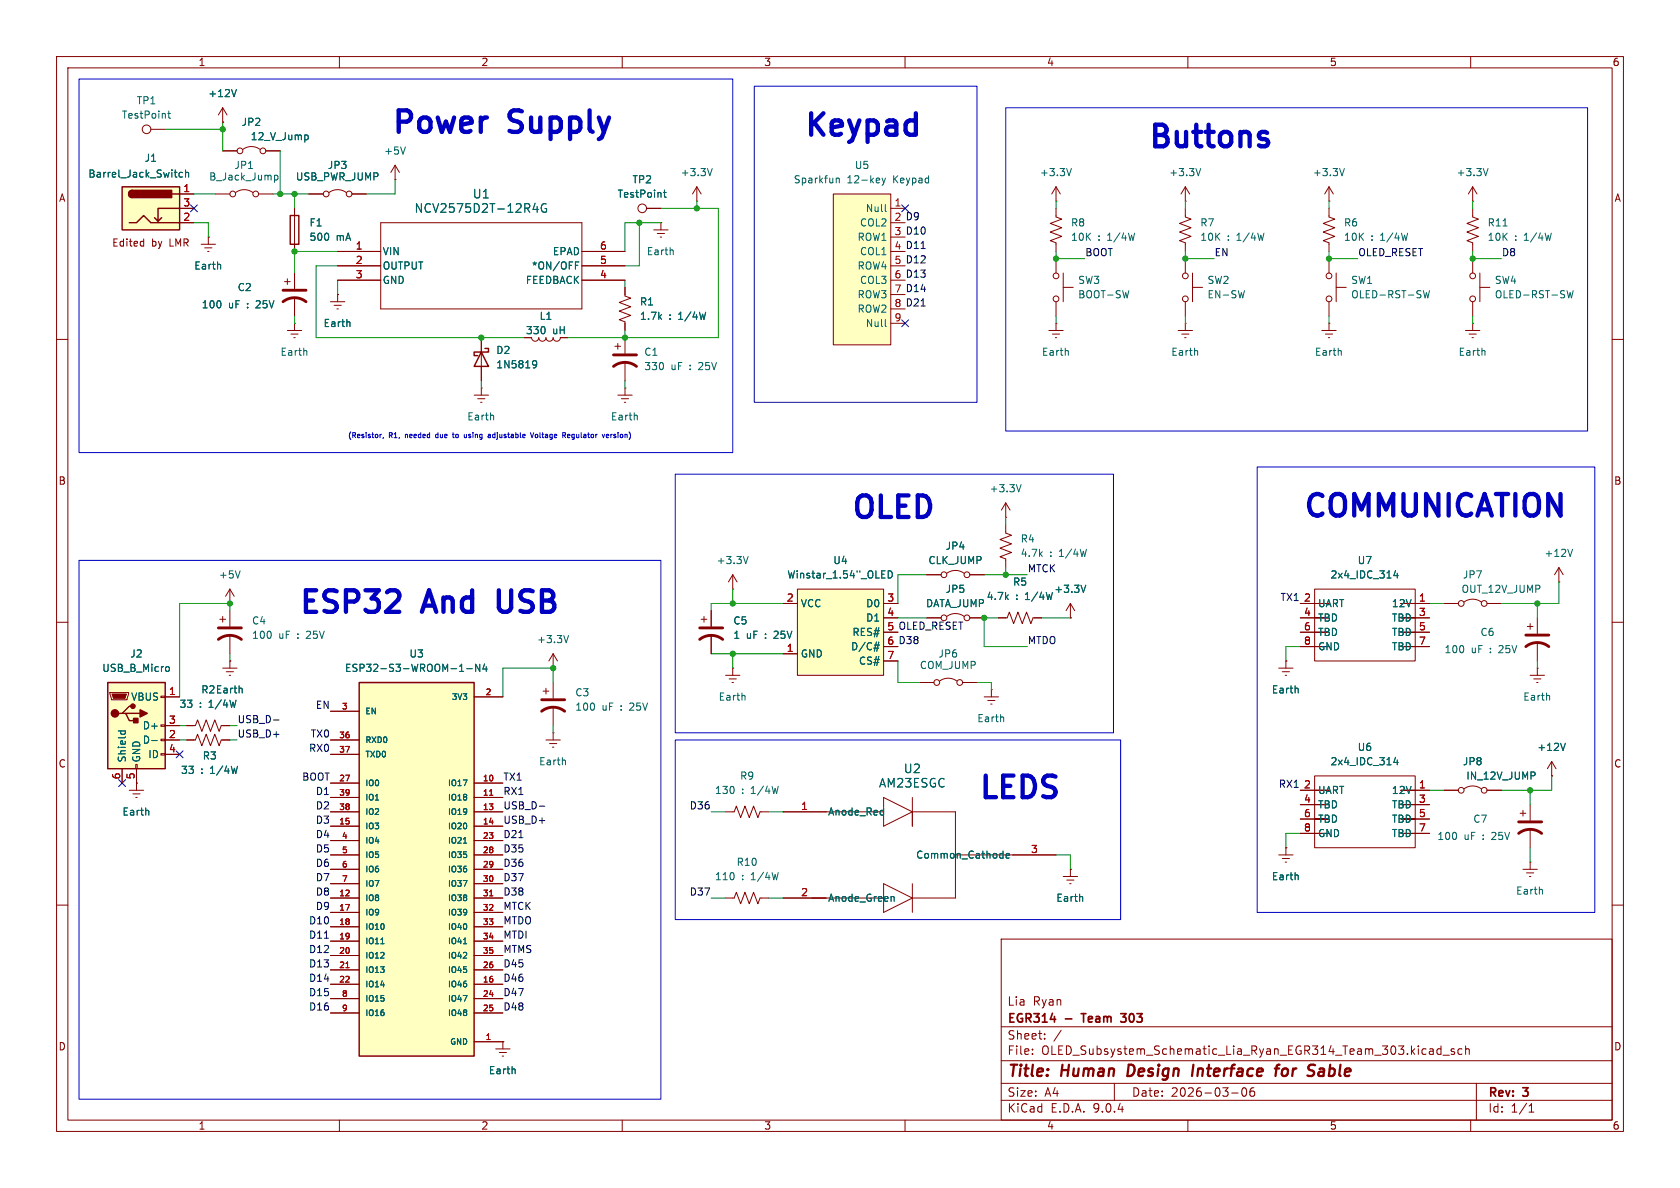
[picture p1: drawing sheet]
<svg xmlns="http://www.w3.org/2000/svg" width="297mm" height="210mm" viewBox="0 0 297 210" stroke-linecap="round" stroke-linejoin="round" font-family="sans-serif">
<g fill="none" stroke="#840000" stroke-width=".18">
<path d="M10 10h277v190h-277zM12 12h273v186h-273zM60 10v2M110 10v2M160 10v2M210 10v2M260 10v2M38.1 34.3h2.5M41.7 34a2.54 2.54 0 0 1 3 0M45.7 34.3h2.6M52.1 36.8v7.7M123.2 35.6h.1"/>
<path d="M123.2 33l-.8 1.3M123.2 33l.8 1.3M123.2 33v2.6M10 60h2M285 60h2M10 110h2M285 110h2M10 160h2M177 166h108v32h-108zM285 160h2M60 198v2M87.6 185.4h2.6"/>
<path d="M88.3 186.1h1.2M88.8 186.7h.2M88.9 184.2h.1M88.9 184.2v1.2M110 198v2M160 198v2M177 194.5h108M177 191.5h108M177 187.5h108M177 181.5h108M182.5 186.3v.1M182.5 185.5v.1"/>
<path d="M184.7 183.6v.1M184.7 182.8v.1M187.6 182.1l-1.3 2M197 191.5v3M210 198v2M217.7 193.2h1.2M219.7 192.4l.2-.1a.81 .81 0 0 1 .6 .6 .81 .81 0 0 1-.3 .8l-.2 .1a.81 .81 0 0 1-.3-1.4zM221.7 192.3a.59 .59 0 0 0-.7 .6v.6l.1 .2 .4 .1 .2-.1 .1-.5-.1-.3h-.5l-.2 .3M252.9 185.4h.3l.2 .2v.8M253.4 186.3l-.5 .1M253.4 185.8h-.5M254.7 185.5l-.4-.1-.3 .3v.4l.2 .2h.5"/>
<path d="M254.7 184.9v1.5M255.1 186.5h1.1M257.1 185.5l-.4-.1-.2 .2 .1 .2 .5 .2v.3h-.6M258.5 185.5l-.5-.1-.3 .3v.4l.2 .2h.6M259.1 185.5l.2-.1 .4 .1v.9M259.1 184.9v1.5M260 198v2M261 191.5v6.5M270.3 196.6h.9M270.3 195.5l.4-.4v1.5"/>
<circle cx="41.1" cy="34.3" r=".51"/>
<circle cx="45.2" cy="34.3" r=".51"/>
</g>
<path d="M199.6 188.2l-.3 2h.5M211 188.2l-.3 2M225.4 188.9h.7M226.2 188.2l-.4 .1-.1 .2-.2 1.7M227.4 188.9a.62 .62 0 0 0-.7 .4v.7a.52 .52 0 0 0 .7 .1M233.8 188.9l-.5 .1M233.9 189.4h-.5a.4 .4 0 0 0-.3 .4 .4 .4 0 0 0 .2 .4h.5" fill="none" stroke="#840000" stroke-width=".4"/>
<path d="M191.1 179.2h.9M198.1 179.2h1l-.5 .6h.3M198.1 180.5l.2 .2 .6-.1" fill="none" stroke="#840000" stroke-width=".3"/>
<path d="M48.5 31h.4l.2 .2-.1 .6h-.5M125.9 29.8l-.4 1.3M91 189l.1 .8" fill="none" stroke="#006464" stroke-width=".18"/>
<path d="M51.3 38.1h1.5v5.1h-1.5z" fill="none" stroke="#840000" stroke-width=".25"/>
<path d="M63.5 120.7h20.3v66h-20.3z" fill="#ffffc2"/>
<path d="M85.1 62.2l1.3 2.6h-2.6zM85.7 61.6h.7v.6h-2.6v.7h.7M63.5 120.7h20.3v66h-20.3z" fill="none" stroke="#840000" stroke-width=".25"/>
<g fill="none" stroke="#840000" stroke-width=".18">
<path d="M67.3 39.4h35.6v15.2h-35.6zM114.3 36.8h2.5M116.8 39.4h.1M116.8 39.4v1.2M59.7 44.5h7.6M59.7 47h7.6M59.7 49.5h7.6M85.1 59.7v7.6M94 59.7a.64 .64 0 0 0 .6 .6 .64 .64 0 0 0 .6-.6 .64 .64 0 0 0 .7 .6 .64 .64 0 0 0 .6-.6 .64 .64 0 0 0 .7 .6 .64 .64 0 0 0 .6-.6 .64 .64 0 0 0 .6 .6 .64 .64 0 0 0 .7-.6M102.9 44.5h7.6M102.9 47h7.6M102.9 49.5h7.6"/>
<path d="M110.5 50.8v1.5l1 .4-2 .8 2 .7-2 .8 2 .8-2 .7 1 .4v1.5M110.5 59.7v2.8M115.6 40.6h2.5M116.2 41.3h1.3M116.7 41.9h.3M83.8 69.9h2.6M84.5 70.5h1.2M85 71.1h.2M85.1 68.6h.1M85.1 68.6v1.3M108.7 61.2h1M109.2 69.9h2.6"/>
<path d="M109.2 60.7v1M109.9 70.5h1.2M110.4 71.1h.2M110.5 68.6h.1M110.5 64v3.3M110.5 68.6v1.3M40.6 106.7h.1M40.6 104.1l-.7 1.3M40.6 104.1l.8 1.3M40.6 104.1v2.6M97.8 118.1h.1M97.8 115.6v2.5"/>
<path d="M97.8 115.6l-.8 1.2M97.8 115.6l.8 1.2M226.1 118.1h2.5M226.7 118.7h1.3M227.2 119.4h.3M227.3 116.8h.1M227.3 116.8v1.3M229.9 106.7h2.5M229.9 109.2h2.5M229.9 111.8h2.5M229.9 114.3h2.5M232.4 104.1h17.8v12.7h-17.8z"/>
<path d="M232.4 106.7h2.5zM247.6 106.7h2.6zM247.6 109.2h2.6zM247.6 111.8h2.6zM247.6 114.3h2.6zM250.2 106.7h2.5M250.2 109.2h2.5M250.2 111.8h2.5M250.2 114.3h2.5M270 110.7h1M270.5 110.2v1.1M271.8 109.2v2.8"/>
<path d="M271.8 113.5v3.3M58.4 125.7h5.1M58.4 130.8h5.1M58.4 133.4h5.1M58.4 138.4h5.1M83.8 138.4h5.1M83.8 123.2h5.1M96 122.2h1M96.5 130.8h2.6M96.5 121.7v1M97.2 131.4h1.2M97.7 132.1h.2"/>
<path d="M97.8 129.5h.1M97.8 120.7v2.7M97.8 125v3.3M97.8 129.5v1.3M229.9 139.7h2.5M232.4 137.2h17.8v12.7h-17.8zM232.4 139.7h2.5zM247.6 139.7h2.6zM250.2 139.7h2.5M274.3 137.2h.1M274.3 134.6l-.7 1.3M274.3 134.6l.8 1.3"/>
<path d="M274.3 134.6v2.6M58.4 141h5.1M58.4 143.5h5.1M58.4 146.1h5.1M58.4 148.6h5.1M58.4 151.1h5.1M58.4 153.7h5.1M58.4 156.2h5.1M58.4 158.8h5.1M83.8 141h5.1M83.8 143.5h5.1M83.8 146.1h5.1"/>
<path d="M83.8 148.6h5.1M83.8 151.1h5.1M83.8 153.7h5.1M83.8 156.2h5.1M83.8 158.8h5.1M226.1 151.1h2.5M226.7 151.8h1.3M227.2 152.4h.3M227.3 149.9h.1M227.3 149.9v1.2M229.9 142.2h2.5M229.9 144.8h2.5"/>
<path d="M229.9 147.3h2.5M247.6 142.2h2.6zM247.6 144.8h2.6zM247.6 147.3h2.6zM250.2 142.2h2.5M250.2 144.8h2.5M250.2 147.3h2.5M268.7 143.8h1M269.2 153.7h2.6M269.2 143.3v1M269.9 154.3h1.2M270.4 154.9h.2"/>
<path d="M270.5 152.4h.1M270.5 142.2v2.8M270.5 146.6v3.3M270.5 152.4v1.3M58.4 161.3h5.1M58.4 163.8h5.1M58.4 166.4h5.1M58.4 168.9h5.1M58.4 171.5h5.1M58.4 174h5.1M58.4 176.5h5.1M58.4 179.1h5.1"/>
<path d="M83.8 161.3h5.1M83.8 163.8h5.1M83.8 166.4h5.1M83.8 168.9h5.1M83.8 171.5h5.1M83.8 174h5.1M83.8 176.5h5.1M83.8 179.1h5.1M83.8 184.2h5.1"/>
<circle cx="113.5" cy="36.8" r=".76"/>
</g>
<g fill="none" stroke="#006464" stroke-width=".18">
<path d="M94.6 35.9l-.4 1.1h1M95 36.5v1M96.6 36.1a.75 .75 0 0 0-1 .5 .75 .75 0 0 0 .6 .9l.4-.1v-.5h-.3M117.3 34h.5M117.5 33.6v1.1l.3 .2M101.7 46.9h.5M101.7 46.3h.6M119 44.2v.8M87.2 73.5l.1 .7M94.3 63.8h.3l.2 .1a.84 .84 0 0 1-.3 1.1h-.2M94.9 64.3l-.3 .2h-.3M112.6 73.5l.1 .7"/>
<path d="M42.5 100.9l-.5 1.3M81.2 118.7h.8M82.5 118.2h1M84.8 117.4v1.3l-.7-1.3v1.3M85.7 117.4l-.3 .9h.7M86 117.8v.9M100.5 112.3l-.4 1.3M246.7 100.8l-.3 1h.8M247 101.3v.9M99.9 134.4l.1 .8M229.4 121.7l.1 .8M246.7 133.9l-.3 .9h.8"/>
<path d="M247 134.4v.8M276.7 131.4l-.4 1.3M81.9 149.1h.6M229.4 154.7l.1 .8M272.6 157.3l.1 .8M67.3 166.8h.6M81.9 166.8h.6"/>
</g>
<path d="M86.6 140.6h.5M86.6 158.4h.5M61.2 171.1h.5" fill="none" stroke="#a90000" stroke-width=".18"/>
<path d="M108.5 64.8a3.3 3.3 0 0 1 4 0M108.5 62.7h4M269.7 114.3a3.3 3.3 0 0 1 4.1 0M269.7 112.3h4.1M95.8 125.7a3.3 3.3 0 0 1 4 0M95.8 123.7h4M268.5 147.3a3.3 3.3 0 0 1 4 0M268.5 145.3h4" fill="none" stroke="#840000" stroke-width=".51"/>
<path d="M19 120.7h10.2v15.2h-10.2z" fill="#ffffc2"/>
<path d="M19 120.7h10.2v15.2h-10.2zM21.6 126.1h.6l.7 1.3h1.2M22.2 126.1h2.6M23.5 124.8h-.6l-1.3 1.3h-.6" fill="none" stroke="#840000" stroke-width=".25"/>
<g fill="none" stroke="#840000" stroke-width=".18">
<path d="M39.4 19.1v2.5M39.4 19.1l-.8 1.2M39.4 19.1l.7 1.2M26.7 22.9h2.5M39.4 21.6h.1M39.4 26.7h2.5M42.9 26.4a2.54 2.54 0 0 1 3.1 0M47 26.7h2.5M54.6 34.3h2.5M58.2 34a2.54 2.54 0 0 1 3 0M62.2 34.3h2.6M69.8 31.8h.1"/>
<path d="M69.8 29.2l-.7 1.3M69.8 29.2l.8 1.3M69.8 29.2v2.6M50.8 58.4h2.5M51.4 59.1h1.3M51.9 59.7h.3M52.1 57.2h.1M52.1 57.2v1.2M58.4 53.3h2.6M59.1 54h1.2M59.6 54.6h.2M59.7 52.1h.1"/>
<path d="M59.7 52.1v1.2M38.9 109.5h1M39.4 109v1M39.4 118.1h2.5M40 118.7h1.3M40.5 119.4h.3M40.6 116.8h.1M40.6 108v2.7M40.6 112.3v3.3M40.6 116.8v1.3M255.3 106.7h2.5M258.8 106.4a2.54 2.54 0 0 1 3.1 0"/>
<path d="M262.9 106.7h2.5M275.6 102.9h.1M275.6 100.3l-.8 1.3M275.6 100.3l.8 1.3M275.6 100.3v2.6M19.4 122.4h3.3v.3l-.2 1h-2.8zM21.6 135.9v2.5M22.9 139.7h2.5M24 135.1h.3v.8h-.3zM24.1 138.4h.1M24.1 135.9v3.8M28.4 123.1h.8v.2h-.8z"/>
<path d="M28.4 128.1h.8v.3h-.8zM28.4 130.7h.8v.2h-.8zM28.4 133.2h.8v.3h-.8zM29.2 123.2h2.5M29.2 128.3h2.5M29.2 130.8h2.5M29.2 133.4h2.5M33 130.8h1.5l.4-1 .8 2 .7-2 .8 2 .8-2 .7 2 .4-1h1.5M33 128.3h1.5l.4-1 .8 2 .7-2 .8 2 .8-2 .7 2 .4-1h1.5M23.5 140.3h1.3M24 141h.3"/>
<circle cx="25.9" cy="22.9" r=".76"/>
<circle cx="42.4" cy="26.7" r=".51"/>
<circle cx="46.5" cy="26.7" r=".51"/>
<circle cx="57.7" cy="34.3" r=".51"/>
<circle cx="61.7" cy="34.3" r=".51"/>
<circle cx="258.3" cy="106.7" r=".51"/>
<circle cx="262.4" cy="106.7" r=".51"/>
</g>
<path d="M19.8 122.7h2.6l-.3 .7h-2z" fill="#840000" stroke="#840000" stroke-width=".18"/>
<g fill="#840000" stroke="#840000" stroke-width=".25">
<path d="M23.6 127h.8v.8h-.8z"/>
<path d="M24.8 125.5l1.2 .6-1.2 .6z"/>
<circle cx="20.3" cy="126.1" r=".63"/>
<circle cx="23.5" cy="124.8" r=".38"/>
</g>
<g fill="none" stroke="#006464" stroke-width=".18">
<path d="M29.8 19.6v1.1l.3 .2M41.8 15.8l-.4 1.3M29.7 20.1h.4M54 23.9h.4l.1 .2-.1 .5-.4 .1M71.7 26l-.5 1.2M61.8 56.9l.1 .8M54.2 62v.8M278 97.1l-.4 1.3M29.5 117.8l.3 .1 .1 .2v.5l-.4 .1M20.9 129.2h1.3M21.4 129.2l-.1 .4M22.1 129.2l.1 .4"/>
<path d="M26.8 130.9h1M42.8 121.7v.8M26.2 143.3l.1 .8"/>
</g>
<path d="M38.6 113a3.3 3.3 0 0 1 4.1 0M38.6 111h4.1" fill="none" stroke="#840000" stroke-width=".51"/>
<path d="M21.6 33h10.1v7.6h-10.1z" fill="#ffffc2"/>
<path d="M21.6 33h10.1v7.6h-10.1zM22.9 39.4h1.2l1.3-1.3 1.3 1.3h5M23.4 33.7a.64 .64 0 0 0-.7 .6 .64 .64 0 0 0 .7 .6M28.6 38.5l-.7 .6M30.5 34.3h1.2M31.7 36.8h-3.8v2.3l-.6-.6" fill="none" stroke="#840000" stroke-width=".25"/>
<g fill="#840000" stroke="#840000" stroke-width=".25">
<path d="M22.9 33.8l.5-.1v1.2a.63 .63 0 0 1-.6-.4 .63 .63 0 0 1 .1-.7z"/>
<path d="M23.4 33.7h7v1.2h-7z"/>
</g>
<g fill="none" stroke="#840000" stroke-width=".18">
<path d="M31.7 34.3h2.6M31.7 36.8h2.6M31.7 39.4h2.6M186.7 35.6h.1M186.7 36.8v1.6l1 .3-2 .8 2 .8-2 .7 2 .8-2 .7 1 .4v1.6M186.7 33v2.6M186.7 33l-.8 1.3M186.7 33l.8 1.3M25 42.7h.4M25.4 42.2v1.3M25.4 43.4l-.4 .1M50.3 49.8h1"/>
<path d="M50.8 49.3v1M52.1 48.3v2.8M52.1 52.6v3.3M185.4 58.4h2.6M186.1 59.1h1.2M186.6 59.7h.2M186.7 57.2h.1M186.7 45.7v2.6M186.7 53.3v2.6M186.7 57.2v1.2M188 50.8h1.7M188 48.3v5"/>
<path d="M234.9 45.7v2.6M234.9 53.3v2.6M236.2 50.8h1.8M236.2 48.3v5M176.5 109.2h1.6l.3-1 .8 2 .8-2 .7 2 .8-2 .7 2 .4-1h1.5"/>
<circle cx="186.7" cy="48.8" r=".51"/>
<circle cx="186.7" cy="52.8" r=".51"/>
<circle cx="235" cy="48.8" r=".51"/>
<circle cx="235" cy="52.8" r=".51"/>
</g>
<path d="M32.3 30.5h-.4l-.2 .2 .1 .6h.5M32.8 30.6l.2-.1h.3v.8M32.8 30v1.3M189.4 29.8l-.4 1.3M199.6 51.4l-.3 1.2M251.6 51.4l.3 1.2 .3-.9 .2 .9 .3-1.2M188.8 62l.1 .8" fill="none" stroke="#006464" stroke-width=".18"/>
<path d="M50 53.3a3.3 3.3 0 0 1 4.1 0M50 51.3h4.1" fill="none" stroke="#840000" stroke-width=".51"/>
<path d="M147.3 34.3h10.2v26.7h-10.2z" fill="#ffffc2"/>
<g fill="none" stroke="#840000" stroke-width=".18">
<path d="M147.3 34.3h10.2v26.7h-10.2zM157.5 36.8h2.5M157.5 41.9h2.5M157.5 47h2.5M157.5 49.5h2.5M157.5 52.1h2.5M157.5 54.6h2.5M157.5 57.2h2.5M174 123.2h2.5M174.6 123.8h1.3M175.1 124.5h.3M175.3 121.9h.1"/>
<path d="M175.3 121.9v1.3M128.3 158.8h1.5l.4-1.1 .7 2.1 .8-2.1 .8 2.1 .7-2.1 .8 2.1 .4-1h1.5M128.3 143.5h1.5l.4-1 .7 2 .8-2 .8 2 .7-2 .8 2 .4-1h1.5M138.4 158.8h17.8M138.4 143.5h17.8M156.2 141l5.1 2.5-5.1 2.6zM156.2 156.2l5.1 2.6-5.1 2.5zM161.3 143.5h7.6v15.3h-7.6M161.3 141v5.1M161.3 156.2v5.1M168.9 151.1h17.8M188 154.9h2.5"/>
<path d="M188.6 155.6h1.3M189.1 156.2h.3M189.2 153.7h.1M189.2 153.7v1.2"/>
</g>
<g fill="none" stroke="#006464" stroke-width=".18">
<path d="M147.8 31.5v.8M147.8 31.6l.2-.1h.3l.1 .8M155.9 31.5l.3 .8M156.2 32.3l-.3 .5M156.5 36.1v1.1l.2 .2M156.5 31.5l-.3 .8M156.5 56.5v1l.2 .2M177.4 126.8v.8M156.1 143.2l.1 .1M156.2 142.8v1.3M156.2 144l-.1 .1M157.7 158.5l.4 .2v.6"/>
<path d="M177.2 150.9h.1M177.3 150.4v1.3M177.3 151.6l-.1 .1M177.9 151.3l.6-.1-.1-.3h-.3l-.2 .1v.6h.5M191.3 158.5l.1 .8"/>
</g>
<path d="M141 104.1h15.2v15.3h-15.2z" fill="#ffffc2"/>
<g fill="none" stroke="#840000" stroke-width=".18">
<path d="M31.7 36.8h2.6M31.7 34.3h2.6M31.7 39.4h2.6M39.4 21.6h.1M39.4 26.7h2.5M47 26.7h2.5M52.1 36.8v1.3M54.6 34.3h2.5M62.2 34.3h2.6M114.3 36.8h2.5M209.5 36.8v1.6l1.1 .3-2.1 .8 2.1 .8-2.1 .7 2.1 .8-2.1 .7 1 .4v1.6M209.5 35.6h.1"/>
<path d="M209.5 33v2.6M209.5 33l-.7 1.3M209.5 33l.8 1.3M234.9 36.8v1.6l1.1 .3-2.1 .8 2.1 .8-2.1 .7 2.1 .8-2.1 .7 1 .4v1.6M234.9 35.6h.1M234.9 33v2.6M234.9 33l-.7 1.3M234.9 33l.8 1.3M260.3 36.8v1.6l1.1 .3-2.1 .8 2.1 .8-2.1 .7 2.1 .8-2.1 .7 1 .4v1.6M260.3 35.6h.1M260.3 33v2.6M260.3 33l-.7 1.3"/>
<path d="M260.3 33l.8 1.3M35.6 43.2h2.5M36.2 43.8h1.3M36.7 44.5h.3M36.8 41.9h.1M36.8 41.9v1.3M52.1 43.2v1.3M52.1 48.3v2.8M52.1 52.6v3.3M59.7 52.1h.1M59.7 44.5h7.6M59.7 47h7.6"/>
<path d="M59.7 49.5h7.6M85.1 59.7v2.5M102.9 44.5h7.6M102.9 47h7.6M102.9 49.5h7.6M110.5 50.8v1.3M110.5 57.2v1.2M208.3 58.4h2.5M208.9 59.1h1.3M209.4 59.7h.3M209.5 57.2h.1M209.5 45.7v2.6"/>
<path d="M209.5 53.3v2.6M209.5 57.2v1.2M210.8 50.8h1.8M210.8 48.3v5M233.7 58.4h2.5M234.3 59.1h1.3M234.8 59.7h.3M234.9 57.2h.1M234.9 57.2v1.2M259.1 58.4h2.5M259.7 59.1h1.3M260.2 59.7h.3"/>
<path d="M260.3 57.2h.1M260.3 45.7v2.6M260.3 53.3v2.6M260.3 57.2v1.2M261.6 50.8h1.8M261.6 48.3v5M85.1 64.8v2.5M177.8 91.4h.1M177.8 92.7v1.5l1 .4-2 .8 2 .7-2 .8 2 .8-2 .7 1 .4v1.5M177.8 88.9l-.8 1.3M177.8 88.9l.8 1.3M177.8 88.9v2.5"/>
<path d="M40.6 116.8h.1M124 109.5h1M124.5 109v1M125.7 108v2.7M125.7 112.3v3.3M128.3 119.4h2.5M129.5 104.1h.1M129.5 118.1h.1M129.5 101.6l-.7 1.3M129.5 101.6l.8 1.3M129.5 101.6v2.5M129.5 118.1v1.3"/>
<path d="M138.4 106.7h2.6M138.4 115.6h2.6M141 104.1h15.2v15.3h-15.2zM156.2 106.7h2.5M156.2 109.2h2.5M156.2 111.8h2.5M156.2 114.3h2.5M156.2 116.8h2.5M163.8 109.2h2.6M163.8 101.6h2.6M167.4 101.3a2.54 2.54 0 0 1 3 0M167.4 109a2.54 2.54 0 0 1 3 0"/>
<path d="M171.4 109.2h2.6M171.4 101.6h2.6M176.5 109.2h1.3M182.9 109.2h1.2M189.2 109.2h.1M189.2 106.7l-.7 1.3M189.2 106.7l.8 1.3M189.2 106.7v2.5M227.3 116.8h.1M229.9 106.7h2.5M229.9 109.2h2.5M229.9 111.8h2.5"/>
<path d="M229.9 114.3h2.5M250.2 106.7h2.5M250.2 109.2h2.5M250.2 111.8h2.5M250.2 114.3h2.5M270.5 119.4h2.5M271.8 118.1h.1M271.8 118.1v1.3M21.6 135.9v2.5M24.1 138.4h.1M24.1 135.9v2.5M29.2 130.8h2.5"/>
<path d="M29.2 133.4h2.5M29.2 123.2h2.5M29.2 128.3h2.5M33 130.8h1.3M33 128.3h1.3M39.4 130.8h1.2M39.4 128.3h1.2M58.4 125.7h5.1M58.4 130.8h5.1M58.4 133.4h5.1M58.4 138.4h5.1M83.8 138.4h5.1"/>
<path d="M83.8 123.2h5.1M128.9 120h1.3M129.4 120.7h.3M162.6 120.7h2.5M166.1 120.4a2.54 2.54 0 0 1 3.1 0M170.2 120.7h2.5M229.9 139.7h2.5M250.2 139.7h2.5M255.3 139.7h2.5M258.8 139.4a2.54 2.54 0 0 1 3.1 0M262.9 139.7h2.5M271.1 120h1.3"/>
<path d="M271.7 120.7h.2M274.3 137.2h.1M58.4 141h5.1M58.4 143.5h5.1M58.4 146.1h5.1M58.4 148.6h5.1M58.4 151.1h5.1M58.4 153.7h5.1M58.4 156.2h5.1M58.4 158.8h5.1M83.8 141h5.1M83.8 143.5h5.1"/>
<path d="M83.8 146.1h5.1M83.8 148.6h5.1M83.8 151.1h5.1M83.8 153.7h5.1M83.8 156.2h5.1M83.8 158.8h5.1M138.4 143.5h7.6M138.4 158.8h7.6M179.1 151.1h7.6M189.2 153.7h.1M227.3 149.9h.1M229.9 142.2h2.5"/>
<path d="M229.9 144.8h2.5M229.9 147.3h2.5M250.2 142.2h2.5M250.2 144.8h2.5M250.2 147.3h2.5M58.4 161.3h5.1M58.4 163.8h5.1M58.4 166.4h5.1M58.4 168.9h5.1M58.4 171.5h5.1M58.4 174h5.1M58.4 176.5h5.1"/>
<path d="M58.4 179.1h5.1M83.8 161.3h5.1M83.8 163.8h5.1M83.8 166.4h5.1M83.8 168.9h5.1M83.8 171.5h5.1M83.8 174h5.1M83.8 176.5h5.1M83.8 179.1h5.1M83.8 184.2h5.1M88.9 184.2h.1"/>
<circle cx="209.6" cy="52.8" r=".51"/>
<circle cx="209.6" cy="48.8" r=".51"/>
<circle cx="260.3" cy="48.8" r=".51"/>
<circle cx="260.3" cy="52.8" r=".51"/>
<circle cx="166.9" cy="109.2" r=".51"/>
<circle cx="166.9" cy="101.6" r=".51"/>
<circle cx="170.9" cy="101.6" r=".51"/>
<circle cx="170.9" cy="109.2" r=".51"/>
<circle cx="165.6" cy="120.7" r=".51"/>
<circle cx="169.7" cy="120.7" r=".51"/>
<circle cx="258.3" cy="139.7" r=".51"/>
<circle cx="262.4" cy="139.7" r=".51"/>
</g>
<g fill="none" stroke="#006464" stroke-width=".18">
<path d="M41.8 15.8l-.4 1.3M32.3 30.5h-.4l-.2 .2 .1 .6h.5M32.8 30.6l.2-.1h.3v.8M32.8 30v1.3M54 23.9h.4l.1 .2-.1 .5-.4 .1M94.6 35.9l-.4 1.1h1M95 36.5v1M96.6 36.1a.75 .75 0 0 0-1 .5 .75 .75 0 0 0 .6 .9l.4-.1v-.5h-.3M117.3 34h.5M117.5 33.6v1.1l.3 .2M212.3 29.8l-.5 1.3M237.7 29.8l-.5 1.3"/>
<path d="M263.1 29.8l-.5 1.3M265.7 39.9h.7M38.9 46.8l.1 .8M61.8 56.9l.1 .8M101.7 46.9h.5M101.7 46.3h.6M220 51.4l-.3 1.2M277 51.4l.3 1.2 .3-.9 .2 .9 .3-1.2M94.3 63.8h.3l.2 .1a.84 .84 0 0 1-.3 1.1h-.2M94.9 64.3l-.3 .2h-.3M211.7 62v.8M237.1 62v.8"/>
<path d="M262.5 62v.8M132.3 98.4l-.5 1.2M180.5 85.7l-.4 1.2M29.5 117.8l.3 .1 .1 .2v.5l-.4 .1M81.2 118.7h.8M82.5 118.2h1M84.8 117.4v1.3l-.7-1.3v1.3M85.7 117.4l-.3 .9h.7M86 117.8v.9M154.5 114.6h.9M154.6 114h.9M155.4 113.5l-.4 1.6"/>
<path d="M155.9 102.2h.6M155.9 100.9h.6M157 100.9a.64 .64 0 0 1 .8 .6 .64 .64 0 0 1-.8 .7zM192 103.4l-.5 1.3M246.7 100.8l-.3 1h.8M247 101.3v.9M20.9 129.2h1.3M21.4 129.2l-.1 .4M22.1 129.2l.1 .4M26.8 130.9h1M42.8 121.7v.8M131.7 123v.8"/>
<path d="M229.4 121.7l.1 .8M246.7 133.9l-.3 .9h.8M247 134.4v.8M271.3 136.6v.4M273.9 123l.1 .8M276.7 131.4l-.4 1.3M26.2 143.3l.1 .8M81.9 149.1h.6M156.1 143.2l.1 .1M156.2 142.8v1.3M156.2 144l-.1 .1M157.7 158.5l.4 .2v.6"/>
<path d="M177.2 150.9h.1M177.3 150.4v1.3M177.3 151.6l-.1 .1M177.9 151.3l.6-.1-.1-.3h-.3l-.2 .1v.6h.5M191.3 158.5l.1 .8M229.4 154.7l.1 .8M67.3 166.8h.6M81.9 166.8h.6M91 189l.1 .8"/>
</g>
<path d="M123.7 113a3.3 3.3 0 0 1 4.1 0M123.7 111h4.1" fill="none" stroke="#840000" stroke-width=".51"/>
<path d="M162.8 54.1h.8M162.8 43.9h.8M48.4 127.3h.9M91.7 148.1h.7M95.4 142.5h.9M57.4 165.9h.7" fill="none" stroke="#0f0f0f" stroke-width=".18"/>
<g fill="none" stroke="#009600" stroke-width=".18">
<path d="M29.2 22.9h10.2M34.3 39.4h2.5v2.5M34.3 34.3h3.8M39.4 21.6v5.1M48.3 34.3h6.3M49.5 26.7v7.6M52.1 34.3v2.5M69.8 31.8v2.5h-5M113 39.4v7.6h-2.5M116.8 36.8h10.2v22.9h-26.7M116.8 39.4h-6.3v5.1M123.2 35.6v1.2"/>
<path d="M186.7 35.6v1.2M209.5 35.6v1.2M234.9 35.6v1.2M260.3 35.6v1.2M52.1 55.9v1.3M59.7 47h-3.8v12.7h36.8M59.7 49.5v2.6M59.7 44.5h-7.6v3.8M110.5 49.5v1.3M110.5 58.4v1.3M186.7 44.5v1.2h5.1M186.7 55.9v1.3"/>
<path d="M209.5 44.5v1.2h5.1M209.5 55.9v1.3M234.9 44.5v1.2h5.1M234.9 55.9v1.3M260.3 44.5v1.2h5.1M260.3 55.9v1.3M85.1 67.3v1.3M110.5 67.3v1.3M177.8 91.4v1.3M40.6 108v-1.3h-8.9v16.5M40.6 115.6v1.2M125.7 115.6h12.7"/>
<path d="M129.5 104.1v2.6M129.5 115.6v2.5M138.4 106.7h-12.7v1.3M158.7 116.8v3.9h3.9M158.7 109.2h5.1M163.8 101.6h-5.1v5.1M174 101.6h7.6M176.5 109.2h-2.5v5.1h7.6M177.8 100.3v1.3M184.1 109.2h5.1M229.9 114.3h-2.6v2.5M252.7 106.7h2.6"/>
<path d="M271.8 106.7v2.5M271.8 116.8v1.3M275.6 102.9v3.8h-10.2M31.7 128.3h1.3M31.7 130.8h1.3M40.6 128.3h1.3M40.6 130.8h1.3M97.8 120.7v-2.6h-8.9v5.1M97.8 128.3v1.2M172.7 120.7h2.6v1.2M252.7 139.7h2.6M270.5 139.7v2.5"/>
<path d="M274.3 137.2v2.5h-8.9M125.7 158.8h2.6M125.7 143.5h2.6M135.9 158.8h2.5M135.9 143.5h2.5M186.7 151.1h2.5v2.6M229.9 147.3h-2.6v2.6M270.5 149.9v2.5"/>
</g>
<path d="M33.7 36.2l1.2 1.2M34.9 36.2l-1.2 1.2M159.4 36.2l1.2 1.2M160.6 36.2l-1.2 1.2M159.4 56.5l1.2 1.3M160.6 56.5l-1.2 1.3M21 137.8l1.2 1.2M22.2 137.8l-1.2 1.2M31.1 132.7l1.3 1.3M32.4 132.7l-1.3 1.3" fill="none" stroke="#000084" stroke-width=".18"/>
<path d="M68.2 108.2h2.4M70.4 104.7l.2 .4-.2 .9" fill="none" stroke="#0000c2" stroke-width=".76"/>
<g fill="none" stroke="#0000c2" stroke-width=".18">
<path d="M14 14h115.5v66h-115.5zM133.3 15.2h39.4v55.9h-39.4zM177.8 19.1h102.9v57.1h-102.9zM67.2 76.8v.6M67.4 76.8l-.2 .1M67.8 77.3l-.1 .2M77.2 76.8l-.2 .1v.3l.2 .2M80 76.8h.3M80.1 76.5v.7l.2 .2M82.5 77.3l-.3 .1M82.5 76.8v.6M86.4 76.8l.3 .1v.5"/>
<path d="M86.7 77.3l-.3 .1M86.7 77h-.3M87.4 76.8l-.3 .1v.4l.3 .1M93.8 76.5l.3 .9 .3-.9M94.7 76.9h.3v.4h-.3zM100.3 77.1l.5-.1-.1-.2h-.2l-.2 .1 .1 .4h.3M107.2 77.1l.4-.1v-.2h-.3l-.1 .1v.4h.4M108 76.8v.6M108.2 76.8l-.2 .1M14 99.1h102.8v95.2h-102.8zM119.4 83.8h77.4v45.7h-77.4zM222.2 82.6h59.7v78.7h-59.7z"/>
<path d="M119.4 130.8h78.7v31.8h-78.7z"/>
</g>
<path d="M86.6 140.6h.5M86.6 158.4h.5M61.2 171.1h.5" fill="none" stroke="#a90000" stroke-width=".18"/>
<g fill="#009600" stroke="#009600" stroke-width=".18">
<circle cx="97.8" cy="118.1" r=".46"/>
<circle cx="40.6" cy="106.7" r=".46"/>
<circle cx="52.1" cy="44.5" r=".46"/>
<circle cx="52.1" cy="34.3" r=".46"/>
<circle cx="49.5" cy="34.3" r=".46"/>
<circle cx="39.4" cy="22.9" r=".46"/>
<circle cx="85.1" cy="59.7" r=".46"/>
<circle cx="113" cy="39.4" r=".46"/>
<circle cx="110.5" cy="59.7" r=".46"/>
<circle cx="123.2" cy="36.8" r=".46"/>
<circle cx="174" cy="109.2" r=".46"/>
<circle cx="177.8" cy="101.6" r=".46"/>
<circle cx="186.7" cy="45.7" r=".46"/>
<circle cx="209.5" cy="45.7" r=".46"/>
<circle cx="129.5" cy="106.7" r=".46"/>
<circle cx="129.5" cy="115.6" r=".46"/>
<circle cx="271.8" cy="106.7" r=".46"/>
<circle cx="270.5" cy="139.7" r=".46"/>
<circle cx="234.9" cy="45.7" r=".46"/>
<circle cx="260.3" cy="45.7" r=".46"/>
</g>
<g font-size="5.3" fill="#0000c2">
<text x="68.8" y="24.6">Power</text>
<text x="90.1" y="24.6">Supply</text>
<text x="141.7" y="25.2">Keypad</text>
<text x="202.6" y="27.2">Buttons</text>
<text x="150.1" y="92.7">OLED</text>
<text x="229.9" y="92.5">COMMUNICATION</text>
<text x="52.4" y="109.5">ESP32</text>
<text x="75" y="109.5">And</text>
<text x="89.6" y="109.5">USB</text>
<text x="172.6" y="142.2">LEDS</text>
</g>
<g font-size="2.8" fill="#840000">
<text x="178" y="190.9">Title:</text>
<text x="187.7" y="190.9">Human</text>
<text x="200.2" y="190.9">Design</text>
<text x="212.4" y="190.9">Interface</text>
<text x="228" y="190.9">for</text>
<text x="234.5" y="190.9">Sable</text>
</g>
<g font-size="2.1" fill="#006464">
<text x="83.5" y="35.3">U1</text>
<text x="73.2" y="37.8">NCV2575D2T-12R4G</text>
<text x="159.7" y="136.9">U2</text>
<text x="155.3" y="139.4">AM23ESGC</text>
</g>
<g font-size="2.1" fill="#840000">
<text x="178" y="178">Lia</text>
<text x="182.6" y="178">Ryan</text>
<text x="178" y="184">Sheet:</text>
<text x="178" y="181.2">EGR314</text>
<text x="188.4" y="181.2">-</text>
<text x="192" y="181.2">Team</text>
<text x="199.5" y="181.2">303</text>
<text x="178" y="186.7">File:</text>
<text x="184.1" y="186.7">OLED_Subsystem_Schematic_Lia_Ryan_EGR314_Team_303.kicad_sch</text>
<text x="178" y="196.9">KiCad</text>
<text x="178" y="194.1">Size:</text>
<text x="184.7" y="194.1">A4</text>
<text x="185.7" y="196.9">E.D.A.</text>
<text x="193.3" y="196.9">9.0.4</text>
<text x="200" y="194.1">Date:</text>
<text x="207" y="194.1">2026-03-06</text>
<text x="263" y="194.3">Rev:</text>
<text x="263" y="196.9">Id:</text>
<text x="267.1" y="196.9">1/1</text>
<text x="269.4" y="194.3">3</text>
</g>
<g font-size="1.8" fill="#840000">
<text x="35" y="11.9">1</text>
<text x="85" y="11.9">2</text>
<text x="135" y="11.9">3</text>
<text x="185" y="11.9">4</text>
<text x="235" y="11.9">5</text>
<text x="285" y="11.9">6</text>
<text x="10.3" y="35.9">A</text>
<text x="285.3" y="35.9">A</text>
<text x="19.7" y="43.8">Edited</text>
<text x="26.8" y="43.8">by</text>
<text x="30.1" y="43.8">LMR</text>
<text x="92.9" y="59.3">330</text>
<text x="97.7" y="59.3">uH</text>
<text x="10.3" y="85.9">B</text>
<text x="285.3" y="85.9">B</text>
<text x="10.3" y="135.9">C</text>
<text x="285.3" y="135.9">C</text>
<text x="10.3" y="185.9">D</text>
<text x="285.3" y="185.9">D</text>
<text x="35" y="199.9">1</text>
<text x="85" y="199.9">2</text>
<text x="135" y="199.9">3</text>
<text x="185" y="199.9">4</text>
<text x="235" y="199.9">5</text>
<text x="285" y="199.9">6</text>
</g>
<g font-size="1.8" fill="#006464">
<text x="36.7" y="17.4">+12V</text>
<text x="21.5" y="21.2">TestPoint</text>
<text x="24.1" y="18.6">TP1</text>
<text x="42.6" y="22.5">JP2</text>
<text x="25.5" y="28.8">J1</text>
<text x="44.2" y="25">12_V_Jump</text>
<text x="67.8" y="27.5">+5V</text>
<text x="15.5" y="31.6">Barrel_Jack_Switch</text>
<text x="36.9" y="32.1">B_Jack_Jump</text>
<text x="41.4" y="30.1">JP1</text>
<text x="52.2" y="32.1">USB_PWR_JUMP</text>
<text x="57.9" y="30.1">JP3</text>
<text x="109.1" y="35.2">TestPoint</text>
<text x="111.7" y="32.6">TP2</text>
<text x="120.2" y="31.3">+3.3V</text>
<text x="140.2" y="32.6">Sparkfun</text>
<text x="149.7" y="32.6">12-key</text>
<text x="151" y="30.1">U5</text>
<text x="158" y="32.6">Keypad</text>
<text x="183.7" y="31.3">+3.3V</text>
<text x="206.6" y="31.3">+3.3V</text>
<text x="232" y="31.3">+3.3V</text>
<text x="257.4" y="31.3">+3.3V</text>
<text x="54.6" y="40.2">F1</text>
<text x="151.9" y="40.2">COL2</text>
<text x="153" y="37.7">Null</text>
<text x="189.2" y="40.2">R8</text>
<text x="212.1" y="40.2">R7</text>
<text x="237.5" y="40.2">R6</text>
<text x="262.9" y="40.2">R11</text>
<text x="34.2" y="47.9">Earth</text>
<text x="54.6" y="42.8">500</text>
<text x="59.4" y="42.8">mA</text>
<text x="67.6" y="45.3">VIN</text>
<text x="67.6" y="47.9">OUTPUT</text>
<text x="93.9" y="47.9">*ON/OFF</text>
<text x="97.6" y="45.3">EPAD</text>
<text x="114.3" y="45.3">Earth</text>
<text x="151.5" y="42.8">ROW1</text>
<text x="151.5" y="47.9">ROW4</text>
<text x="151.9" y="45.3">COL1</text>
<text x="189.2" y="42.8">10K</text>
<text x="194.1" y="42.8">:</text>
<text x="195.9" y="42.8">1/4W</text>
<text x="212.1" y="42.8">10K</text>
<text x="217" y="42.8">:</text>
<text x="218.7" y="42.8">1/4W</text>
<text x="237.5" y="42.8">10K</text>
<text x="242.4" y="42.8">:</text>
<text x="244.1" y="42.8">1/4W</text>
<text x="262.9" y="42.8">10K</text>
<text x="267.8" y="42.8">:</text>
<text x="269.5" y="42.8">1/4W</text>
<text x="41.9" y="51.7">C2</text>
<text x="67.6" y="50.4">GND</text>
<text x="92.9" y="50.4">FEEDBACK</text>
<text x="151.5" y="52.9">ROW3</text>
<text x="151.9" y="50.4">COL3</text>
<text x="190.5" y="52.9">BOOT-SW</text>
<text x="190.5" y="50.4">SW3</text>
<text x="213.4" y="50.4">SW2</text>
<text x="213.4" y="52.9">EN-SW</text>
<text x="238.8" y="50.4">SW1</text>
<text x="238.8" y="52.9">OLED-RST-SW</text>
<text x="264.2" y="50.4">SW4</text>
<text x="264.2" y="52.9">OLED-RST-SW</text>
<text x="35.6" y="54.7">100</text>
<text x="40.4" y="54.7">uF</text>
<text x="43.8" y="54.7">:</text>
<text x="45.6" y="54.7">25V</text>
<text x="57.1" y="58">Earth</text>
<text x="95.3" y="56.7">L1</text>
<text x="113" y="54.2">R1</text>
<text x="113" y="56.7">1.7k</text>
<text x="118.3" y="56.7">:</text>
<text x="120" y="56.7">1/4W</text>
<text x="151.5" y="55.5">ROW2</text>
<text x="153" y="58">Null</text>
<text x="49.5" y="63.1">Earth</text>
<text x="87.6" y="62.8">D2</text>
<text x="87.6" y="65.3">1N5819</text>
<text x="113.8" y="63.1">C1</text>
<text x="113.8" y="65.6">330</text>
<text x="118.6" y="65.6">uF</text>
<text x="122" y="65.6">:</text>
<text x="123.8" y="65.6">25V</text>
<text x="184.1" y="63.1">Earth</text>
<text x="207" y="63.1">Earth</text>
<text x="232.4" y="63.1">Earth</text>
<text x="257.8" y="63.1">Earth</text>
<text x="82.5" y="74.5">Earth</text>
<text x="107.9" y="74.5">Earth</text>
<text x="174.9" y="87.2">+3.3V</text>
<text x="126.6" y="99.9">+3.3V</text>
<text x="147.2" y="99.9">U4</text>
<text x="164" y="99.9">CLK_JUMP</text>
<text x="167.1" y="97.4">JP4</text>
<text x="180.3" y="96.1">R4</text>
<text x="180.3" y="98.7">4.7k</text>
<text x="185.6" y="98.7">:</text>
<text x="187.3" y="98.7">1/4W</text>
<text x="239.9" y="99.9">U7</text>
<text x="272.9" y="98.7">+12V</text>
<text x="38.6" y="102.5">+5V</text>
<text x="139.1" y="102.5">Winstar_1.54&quot;_OLED</text>
<text x="141.5" y="107.5">VCC</text>
<text x="153" y="107.5">D0</text>
<text x="163.6" y="107.5">DATA_JUMP</text>
<text x="167.1" y="105">JP5</text>
<text x="174.3" y="106.3">4.7k</text>
<text x="179" y="103.7">R5</text>
<text x="179.6" y="106.3">:</text>
<text x="181.3" y="106.3">1/4W</text>
<text x="186.3" y="105">+3.3V</text>
<text x="232.9" y="107.5">UART</text>
<text x="235.1" y="102.5">2x4_IDC_314</text>
<text x="246" y="107.5">12V</text>
<text x="258.3" y="105">OUT_12V_JUMP</text>
<text x="258.5" y="102.5">JP7</text>
<text x="44.5" y="110.6">C4</text>
<text x="44.5" y="113.1">100</text>
<text x="49.3" y="113.1">uF</text>
<text x="52.7" y="113.1">:</text>
<text x="54.4" y="113.1">25V</text>
<text x="94.8" y="113.9">+3.3V</text>
<text x="129.5" y="110.6">C5</text>
<text x="129.5" y="113.1">1</text>
<text x="131.9" y="113.1">uF</text>
<text x="135.3" y="113.1">:</text>
<text x="137.1" y="113.1">25V</text>
<text x="150.6" y="112.6">RES#</text>
<text x="153" y="110.1">D1</text>
<text x="232.9" y="110.1">TBD</text>
<text x="232.9" y="112.6">TBD</text>
<text x="246" y="110.1">TBD</text>
<text x="246" y="112.6">TBD</text>
<text x="261.6" y="112.6">C6</text>
<text x="18" y="119">USB_B_Micro</text>
<text x="22.9" y="116.4">J2</text>
<text x="60.9" y="119">ESP32-S3-WROOM-1-N4</text>
<text x="72.3" y="116.4">U3</text>
<text x="141.5" y="116.4">GND</text>
<text x="150.4" y="115.2">D/C#</text>
<text x="151.7" y="117.7">CS#</text>
<text x="162.5" y="118.5">COM_JUMP</text>
<text x="165.8" y="116.4">JP6</text>
<text x="232.9" y="115.2">GND</text>
<text x="246" y="115.2">TBD</text>
<text x="255.3" y="115.7">100</text>
<text x="260.1" y="115.7">uF</text>
<text x="263.5" y="115.7">:</text>
<text x="265.3" y="115.7">25V</text>
<text x="23.1" y="124.1">VBUS</text>
<text x="31.6" y="125.3">33</text>
<text x="35.2" y="125.3">:</text>
<text x="35.5" y="122.8">R2 Earth</text>
<text x="37" y="125.3">1/4W</text>
<text x="101.6" y="123.3">C3</text>
<text x="101.6" y="125.8">100</text>
<text x="106.4" y="125.8">uF</text>
<text x="109.8" y="125.8">:</text>
<text x="111.6" y="125.8">25V</text>
<text x="127" y="124.1">Earth</text>
<text x="224.7" y="122.8">Earth</text>
<text x="269.2" y="124.1">Earth</text>
<text x="25.1" y="129.1">D+</text>
<text x="25.1" y="131.7">D-</text>
<text x="172.7" y="127.9">Earth</text>
<text x="22.5" y="134.9" transform="rotate(-90 22.5 134.9)">Shield</text>
<text x="25" y="134.9" transform="rotate(-90 25 134.9)">GND</text>
<text x="26.1" y="134.2">ID</text>
<text x="31.9" y="137">33</text>
<text x="35.5" y="137">:</text>
<text x="35.7" y="134.5">R3</text>
<text x="37.3" y="137">1/4W</text>
<text x="95.2" y="135.5">Earth</text>
<text x="235.1" y="135.5">2x4_IDC_314</text>
<text x="239.9" y="132.9">U6</text>
<text x="258.5" y="135.5">JP8</text>
<text x="271.7" y="132.9">+12V</text>
<text x="126.3" y="140.6">130</text>
<text x="130.7" y="138">R9</text>
<text x="131.1" y="140.6">:</text>
<text x="132.9" y="140.6">1/4W</text>
<text x="232.9" y="140.6">UART</text>
<text x="232.9" y="143.1">TBD</text>
<text x="246" y="140.6">12V</text>
<text x="246" y="143.1">TBD</text>
<text x="259.1" y="138">IN_12V_JUMP</text>
<text x="21.5" y="144.4">Earth</text>
<text x="146.3" y="144.4">Anode_Red</text>
<text x="232.9" y="145.6">TBD</text>
<text x="232.9" y="148.2">GND</text>
<text x="246" y="145.6">TBD</text>
<text x="246" y="148.2">TBD</text>
<text x="254" y="148.7">100</text>
<text x="258.8" y="148.7">uF</text>
<text x="260.4" y="145.6">C7</text>
<text x="262.2" y="148.7">:</text>
<text x="264" y="148.7">25V</text>
<text x="126.3" y="155.8">110</text>
<text x="130.1" y="153.3">R10</text>
<text x="131.1" y="155.8">:</text>
<text x="132.9" y="155.8">1/4W</text>
<text x="161.9" y="152">Common_Cathode</text>
<text x="224.7" y="155.8">Earth</text>
<text x="146.3" y="159.6">Anode_Green</text>
<text x="186.6" y="159.6">Earth</text>
<text x="267.9" y="158.3">Earth</text>
<text x="86.3" y="190.1">Earth</text>
</g>
<g font-size="1.8" fill="#a90000">
<text x="32.3" y="34">1</text>
<text x="32.3" y="36.6">3</text>
<text x="32.3" y="39.1">2</text>
<text x="158" y="36.6">1</text>
<text x="62.8" y="44.2">1</text>
<text x="62.8" y="46.7">2</text>
<text x="106" y="44.2">6</text>
<text x="106" y="46.7">5</text>
<text x="62.8" y="49.3">3</text>
<text x="106" y="49.3">4</text>
<text x="158" y="56.9">9</text>
<text x="139" y="106.4">2</text>
<text x="156.8" y="106.4">3</text>
<text x="230.4" y="106.4">2</text>
<text x="250.8" y="106.4">1</text>
<text x="156.8" y="109">4</text>
<text x="156.8" y="111.5">5</text>
<text x="230.4" y="109">4</text>
<text x="230.4" y="111.5">6</text>
<text x="250.8" y="109">3</text>
<text x="250.8" y="111.5">5</text>
<text x="139" y="115.3">1</text>
<text x="156.8" y="116.6">7</text>
<text x="156.8" y="114">6</text>
<text x="230.4" y="114">8</text>
<text x="250.8" y="114">7</text>
<text x="29.8" y="122.9">1</text>
<text x="29.8" y="128">3</text>
<text x="29.8" y="130.6">2</text>
<text x="21.3" y="137.9" transform="rotate(-90 21.3 137.9)">6</text>
<text x="23.9" y="137.9" transform="rotate(-90 23.9 137.9)">5</text>
<text x="29.8" y="133.1">4</text>
<text x="141.5" y="143.3">1</text>
<text x="230.4" y="139.4">2</text>
<text x="230.4" y="142">4</text>
<text x="250.8" y="139.4">1</text>
<text x="250.8" y="142">3</text>
<text x="230.4" y="144.5">6</text>
<text x="230.4" y="147.1">8</text>
<text x="250.8" y="144.5">5</text>
<text x="250.8" y="147.1">7</text>
<text x="182.2" y="150.9">3</text>
<text x="141.5" y="158.5">2</text>
</g>
<g font-size="1.8" fill="#0f0f0f">
<text x="158" y="39.1">2 D9</text>
<text x="158" y="41.7">3 D10</text>
<text x="158" y="44.2">4 D11</text>
<text x="158" y="46.7">5 D12</text>
<text x="191.8" y="45.4">BOOT</text>
<text x="214.6" y="45.4">EN</text>
<text x="240" y="45.4">OLED_RESET</text>
<text x="265.4" y="45.4">D8</text>
<text x="158" y="49.3">6 D13</text>
<text x="158" y="51.8">7 D14</text>
<text x="158" y="54.4">8 D21</text>
<text x="181.6" y="101.3">MTCK</text>
<text x="226.3" y="106.3">TX1</text>
<text x="156.8" y="111.5">5 OLED_RESET</text>
<text x="181.6" y="114">MTDO</text>
<text x="156.8" y="114">6 D38</text>
<text x="55.7" y="125.4">EN</text>
<text x="41.9" y="127.9">USB_D-</text>
<text x="41.9" y="130.5">USB_D+</text>
<text x="54.8" y="130.5">TX0</text>
<text x="54.5" y="133">RX0</text>
<text x="53.3" y="138.1">BOOT</text>
<text x="55.7" y="143.2">D2</text>
<text x="55.7" y="140.6">D1</text>
<text x="88.9" y="138.1">TX1</text>
<text x="88.9" y="140.6">RX1</text>
<text x="88.9" y="143.2">USB_D-</text>
<text x="121.8" y="143.2">D36</text>
<text x="226" y="139.4">RX1</text>
<text x="55.7" y="145.7">D3</text>
<text x="55.7" y="148.2">D4</text>
<text x="88.9" y="145.7">USB_D+</text>
<text x="88.9" y="148.2">D21</text>
<text x="55.7" y="153.3">D6</text>
<text x="55.7" y="150.8">D5</text>
<text x="55.7" y="155.9">D7</text>
<text x="88.9" y="155.9">D37</text>
<text x="88.9" y="150.8">D35</text>
<text x="88.9" y="153.3">D36</text>
<text x="55.7" y="160.9">D9</text>
<text x="55.7" y="158.4">D8</text>
<text x="88.9" y="160.9">MTCK</text>
<text x="88.9" y="158.4">D38</text>
<text x="121.8" y="158.4">D37</text>
<text x="54.5" y="166">D11</text>
<text x="54.5" y="163.5">D10</text>
<text x="88.9" y="166">MTDI</text>
<text x="88.9" y="163.5">MTDO</text>
<text x="54.5" y="168.6">D12</text>
<text x="54.5" y="171.1">D13</text>
<text x="54.5" y="173.6">D14</text>
<text x="88.9" y="173.6">D46</text>
<text x="88.9" y="171.1">D45</text>
<text x="88.9" y="168.6">MTMS</text>
<text x="54.5" y="176.2">D15</text>
<text x="54.5" y="178.7">D16</text>
<text x="88.9" y="176.2">D47</text>
<text x="88.9" y="178.7">D48</text>
</g>
<g font-size="1.4" fill="#a90000">
<text x="60.3" y="125.5">3</text>
<text x="85.7" y="122.9">2</text>
<text x="59.9" y="130.6">36</text>
<text x="59.9" y="133.1">37</text>
<text x="59.9" y="138.2">27</text>
<text x="59.9" y="140.7">39</text>
<text x="59.9" y="143.3">38</text>
<text x="85.3" y="138.2">10</text>
<text x="85.3" y="140.7">11</text>
<text x="85.3" y="143.3">13</text>
<text x="59.9" y="145.8">15</text>
<text x="60.3" y="148.3">4</text>
<text x="85.3" y="145.8">14</text>
<text x="85.3" y="148.3">23</text>
<text x="60.3" y="150.9">5</text>
<text x="60.3" y="153.4">6</text>
<text x="60.3" y="156">7</text>
<text x="85.3" y="150.9">28</text>
<text x="85.3" y="153.4">29</text>
<text x="85.3" y="156">30</text>
<text x="59.9" y="158.5">12</text>
<text x="59.9" y="161">17</text>
<text x="85.3" y="158.5">31</text>
<text x="85.3" y="161">32</text>
<text x="59.9" y="163.6">18</text>
<text x="59.9" y="166.1">19</text>
<text x="85.3" y="163.6">33</text>
<text x="85.3" y="166.1">34</text>
<text x="59.9" y="168.7">20</text>
<text x="59.9" y="171.2">21</text>
<text x="59.9" y="173.7">22</text>
<text x="85.3" y="168.7">35</text>
<text x="85.3" y="171.2">26</text>
<text x="85.3" y="173.7">16</text>
<text x="60.3" y="176.3">8</text>
<text x="60.3" y="178.8">9</text>
<text x="85.3" y="176.3">24</text>
<text x="85.3" y="178.8">25</text>
<text x="85.7" y="183.9">1</text>
</g>
<g font-size="1.4" fill="#006464">
<text x="79.7" y="123.9">3V3</text>
<text x="64.5" y="126.5">EN</text>
<text x="64.5" y="131.5">RXD0</text>
<text x="64.5" y="134.1">TXD0</text>
<text x="64.5" y="139.2">IO0</text>
<text x="64.5" y="141.7">IO1</text>
<text x="79.1" y="139.2">IO17</text>
<text x="79.1" y="141.7">IO18</text>
<text x="64.5" y="144.2">IO2</text>
<text x="64.5" y="146.8">IO3</text>
<text x="64.5" y="149.3">IO4</text>
<text x="79.1" y="144.2">IO19</text>
<text x="79.1" y="146.8">IO20</text>
<text x="79.1" y="149.3">IO21</text>
<text x="64.5" y="151.9">IO5</text>
<text x="64.5" y="154.4">IO6</text>
<text x="79.1" y="151.9">IO35</text>
<text x="79.1" y="154.4">IO36</text>
<text x="64.5" y="156.9">IO7</text>
<text x="64.5" y="159.5">IO8</text>
<text x="79.1" y="156.9">IO37</text>
<text x="79.1" y="159.5">IO38</text>
<text x="64.5" y="162">IO9</text>
<text x="64.5" y="164.6">IO10</text>
<text x="64.5" y="167.1">IO11</text>
<text x="79.1" y="162">IO39</text>
<text x="79.1" y="164.6">IO40</text>
<text x="79.1" y="167.1">IO41</text>
<text x="64.5" y="169.6">IO12</text>
<text x="64.5" y="172.2">IO13</text>
<text x="79.1" y="169.6">IO42</text>
<text x="79.1" y="172.2">IO45</text>
<text x="64.5" y="174.7">IO14</text>
<text x="64.5" y="177.3">IO15</text>
<text x="64.5" y="179.8">IO16</text>
<text x="79.1" y="174.7">IO46</text>
<text x="79.1" y="177.3">IO47</text>
<text x="79.1" y="179.8">IO48</text>
<text x="79.5" y="184.9">GND</text>
</g>
<g font-size="1.2" fill="#0000c2">
<text x="61.4" y="77.6">(Resistor,</text>
<text x="68.8" y="77.6">R1,</text>
<text x="71.9" y="77.6">needed</text>
<text x="77.5" y="77.6">due</text>
<text x="80.9" y="77.6">to</text>
<text x="83.1" y="77.6">using</text>
<text x="87.6" y="77.6">adjustable</text>
<text x="95.5" y="77.6">Voltage</text>
<text x="101.4" y="77.6">Regulator</text>
<text x="108.7" y="77.6">version)</text>
</g>
</svg>
